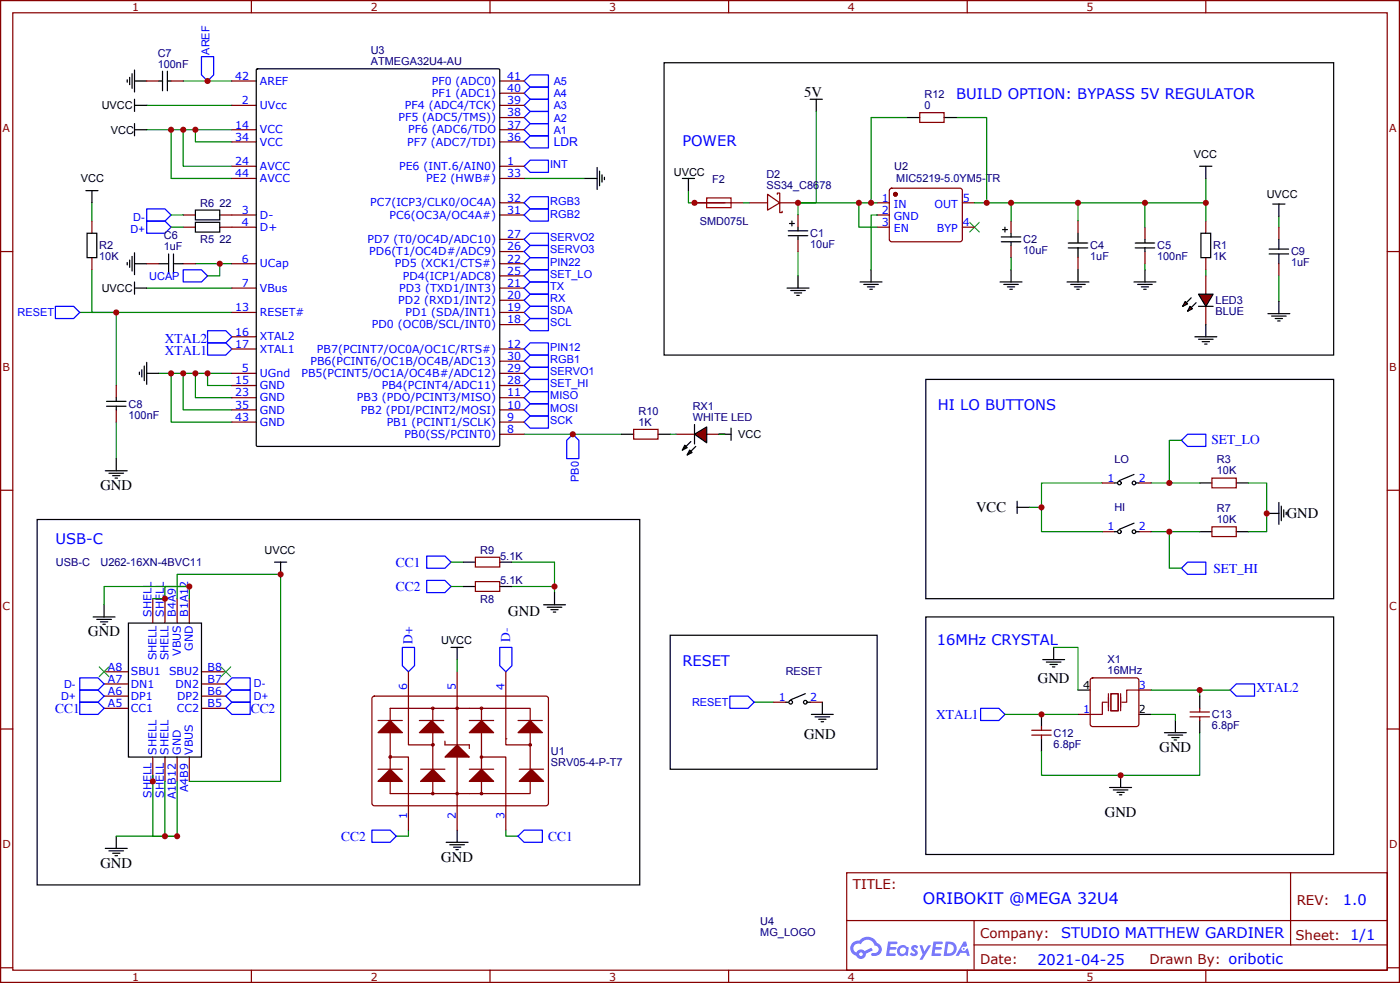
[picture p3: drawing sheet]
<svg xmlns="http://www.w3.org/2000/svg" width="406mm" height="285mm" viewBox="0 0 406 285" stroke-linecap="round" stroke-linejoin="round" font-family="sans-serif">
<!-- layer: Layer 1 -->
<g fill="none" stroke="#870000" stroke-width=".35">
<path d="M.2 .2h405.3v284.3h-405.3zM3.7 3.7h398.3v277.3h-398.3zM72.8 .2v3.5M142 .2v3.5M211.1 .2v3.5M280.3 .2v3.5M349.4 .2v3.5M.2 72.8h3.5M402 72.8h3.5M.2 142h3.5M402 142h3.5M.2 211.1h3.5"/>
<path d="M402 211.1h3.5M245.4 252.8h156.6v28.2h-156.6zM374 252.8v20.9M245.4 266.6h156.5M282.3 273.7h119.6M282.3 266.6v14.1M.2 280.3h3.5M72.8 281v3.5M142 281v3.5M211.1 281v3.5M280.3 281v3.5M349.4 281v3.5"/>
<path d="M402 280.3h3.5"/>
</g>
<g fill="#5487ff">
<path d="M264.3 273.9a1.22 1.22 0 0 1 1.8 .3l-.4 .6a.47 .47 0 0 0-.4-.4 .47 .47 0 0 0-.5 .2l.2 .2a1.14 1.14 0 0 1 .8 1.7 1.14 1.14 0 0 1-2 0l-.2-.2 .5-.5 .8 .4a.29 .29 0 0 0 .3-.2 .29 .29 0 0 0-.3-.4 1.04 1.04 0 0 1-.6-1.7z"/>
<path d="M257.4 272.7h2.3l.3 .2-.1 .5h-1.8l-.1 .9h1.5l.3 .4-.4 .3h-1.6l-.1 1.1 1.7 .1 .2 .3-.2 .3h-2.6z"/>
<path d="M270.5 272.7h2.3l.4 .2-.2 .5h-1.8l-.1 .9h1.5l.3 .4-.3 .3h-1.6l-.2 1.1 1.7 .1 .2 .3-.2 .3h-2.6z"/>
<path d="M279.3 272.7h.6l.4 1.2-.6 .4a.69 .69 0 0 0-1.1 .2 .69 .69 0 0 0 .5 1 .69 .69 0 0 0 .9-.6l.4-.3 .6 2.2h-.8l-.2-.8h-1.7l-.5 .8h-.9z"/>
<path d="M266.5 273.8h.7l.7 1.8 1.1-1.8h.8l-2.5 4.2h-.8l.9-1.6z"/>
<path d="M274 272.7l-.6 4.1h1.4a2.11 2.11 0 0 0 2.4-2.1 2.11 2.11 0 0 0-2.5-2zM274.7 273.4a1.39 1.39 0 0 1 1.7 1.4 1.39 1.39 0 0 1-1.8 1.3h-.2z"/>
<path d="M260.3 274.3a1.54 1.54 0 0 0 0 2.2 1.54 1.54 0 0 0 2.1 .1l.6 .2 .3-2.3-.1-.2h-.5a1.49 1.49 0 0 0-2.4 0zM260.6 275.3a.95 .95 0 0 1 1.9 0 .95 .95 0 0 1-1.9 0z"/>
<path d="M247.1 273.1a2.18 2.18 0 0 0 1 3.7 1.44 1.44 0 0 0 1.7 .9 1.44 1.44 0 0 0 1.1-1.5l2-1-.4-.7-1.9 1a1.47 1.47 0 0 0-2.5 .4 1.39 1.39 0 0 1-.6-2 1.39 1.39 0 0 1 2-.4 2.12 2.12 0 0 1 2.1-1.3 2.12 2.12 0 0 1 1.9 1.7 1.14 1.14 0 0 1 1.1 1.4 1.14 1.14 0 0 1-1.6 .7 .43 .43 0 0 0-.6 .4 .43 .43 0 0 0 .4 .5 1.98 1.98 0 0 0 2.6-1.3 1.98 1.98 0 0 0-1.3-2.5 3.1 3.1 0 0 0-5.2-.7l-.9 .1zM248.9 276.4a.55 .55 0 0 1 1.1 0 .55 .55 0 0 1-1.1 0z"/>
<circle cx="279.3" cy="274.8" r=".26"/>
</g>
<g fill="none" stroke="#008700" stroke-width=".35">
<path d="M42.5 37.6h14.1v3.5h10.6M42.5 30.5h24.7M49.6 37.6v14.1h17.6M53.1 37.6v10.6h14.1M53.1 23.5h14.1M56.6 37.6h10.6M26.6 58.7v5.3M151.9 51.7h17.6M26.6 78.1v12.4h40.6M56.6 76.4h10.6M23.1 90.5h10.6v21.2M42.5 83.4h24.7"/>
<path d="M46 108.1h21.2M49.6 108.1v14.1h17.6M53.1 108.1v10.6h14.1M56.6 108.1v7.1h10.6M60.1 108.1v3.6h7.1M33.7 122.2v10.6M151.9 125.8h28.2"/>
</g>
<g fill="none" stroke="#000" stroke-width=".35">
<path d="M36.9 23.1v.7M37.6 22.4v2.1M38.3 21.3v4.3M39 20.3v6.3M39 28.8v3.5M39 35.8v3.5M39 37.6h3.5M39 30.5h3.5M39 23.5h3.5M46 23.5h1.1M47.1 20.6v5.7M48.5 23.5h1.1"/>
<path d="M48.5 20.6v5.7M74.3 20.1l.3-.2h69.9l.3 .2v108.8l-.2 .3-70 .1-.3-.2zM169.5 51.7h3.5M173 48.5v6.4M173.7 49.6v4.2M174.4 50.6v2.1M175.2 51.3v.7M25.2 67.6h2.8v7h-2.8zM36.9 76v.7M37.6 75.3v2.1M38.3 74.3v4.2M39 73.2v6.4"/>
<path d="M39 76.4h3.5M46 76.4h2.9M48.9 73.6v5.6M50.3 76.4h2.8M50.3 73.6v5.6M39 83.4h3.5M39 81.7v3.5M30.9 116.2h5.6M30.9 117.7h5.6M33.7 115.2v1M33.7 117.7v1M40.4 107.8v.7"/>
<path d="M41.1 107.1v2.1M41.8 106v4.2M42.5 108.1h3.5M42.5 105v6.3M30.5 136.3h6.4M31.6 137.1h4.2M32.6 137.8h2.1M33.3 138.5h.7M33.7 132.8v3.5"/>
</g>
<g fill="none" stroke="#870000" stroke-width=".35">
<path d="M42.5 23.5h3.5M49.6 23.5h3.5M67.2 30.5h7.1M67.2 23.5h7.1M67.2 37.6h7.1M144.8 30.5h7.1M144.8 23.5h7.1M144.8 27h7.1M144.8 34h7.1M144.8 37.6h7.1M67.2 51.7h7.1M67.2 48.2h7.1"/>
<path d="M67.2 41.1h7.1M144.8 51.7h7.1M144.8 58.7h7.1M144.8 48.2h7.1M144.8 41.1h7.1M26.6 64v3.6M26.6 74.6v3.5M42.5 76.4h3.5M53.1 76.4h3.5M67.2 62.3h7.1M67.2 76.4h7.1M67.2 65.8h7.1"/>
<path d="M144.8 62.3h7.1M144.8 79.9h7.1M144.8 76.4h7.1M144.8 72.8h7.1M144.8 69.3h7.1M67.2 90.5h7.1M67.2 83.4h7.1M67.2 97.5h7.1M144.8 94h7.1M144.8 90.5h7.1M144.8 87h7.1M144.8 83.4h7.1"/>
<path d="M33.7 111.7v3.5M33.7 118.7v3.5M67.2 115.2h7.1M67.2 101.1h7.1M67.2 111.7h7.1M67.2 118.7h7.1M67.2 108.1h7.1M144.8 115.2h7.1M144.8 101.1h7.1M144.8 111.7h7.1M144.8 118.7h7.1M144.8 108.1h7.1"/>
<path d="M144.8 104.6h7.1M67.2 122.2h7.1M144.8 122.2h7.1M144.8 125.8h7.1"/>
</g>
<g fill="none" stroke="#00f" stroke-width=".35">
<path d="M151.9 37.6l1.7-1.8h5.3v3.5h-5.3zM151.9 34l1.7-1.7h5.3v3.5h-5.3zM151.9 30.5l1.7-1.7h5.3v3.5h-5.3zM151.9 27l1.7-1.8h5.3v3.6h-5.3zM151.9 23.5l1.7-1.8h5.3v3.5h-5.3zM151.9 48.2l1.7-1.8h5.3v3.5h-5.3zM42.5 64h5.3l1.8 1.8-1.8 1.8h-5.3zM42.5 60.5h5.3l1.8 1.8-1.8 1.7h-5.3zM16.1 88.7h5.2l1.8 1.8-1.8 1.8h-5.2zM60.1 99.3h5.3l1.8 1.8-1.8 1.7h-5.3zM60.1 95.8h5.3l1.8 1.7-1.8 1.8h-5.3zM151.9 94l1.7-1.7h5.3v3.5h-5.3z"/>
<path d="M151.9 90.5l1.7-1.8h5.3v3.6h-5.3zM151.9 115.2l1.7-1.8h5.3v3.5h-5.3zM151.9 118.7l1.7-1.8h5.3v3.6h-5.3zM151.9 122.2l1.7-1.7h5.3v3.5h-5.3zM166 125.8l1.7 1.7v5.3h-3.5v-5.3z"/>
</g>
<path d="M198.4 128.9l.7 .7-1.4 .8z" fill="#870000"/>
<path d="M198.4 128.9l.7 .7-1.4 .8z" fill="none" stroke="#000" stroke-width=".35"/>
<path d="M199.8 130.4l.8 .7-1.5 .7z" fill="#870000"/>
<path d="M199.8 130.4l.8 .7-1.5 .7zM200.2 127.9l-2.5 2.5M201.3 122.9v5.7M201.6 129.3l-2.5 2.5" fill="none" stroke="#000" stroke-width=".35"/>
<path d="M196 125.8h5.3M204.8 125.8h5.3" fill="none" stroke="#870000" stroke-width=".35"/>
<path d="M201.3 125.8l3.5-2.2v4.6z" fill="#870000"/>
<path d="M192.4 18.2h194.1v84.6h-194.1zM24.9 55.2h3.5M26.6 55.2v3.5M201.3 125.8l3.5-2.2v4.6zM208.3 125.8h3.5M211.8 124v3.5M268.3 178.7h118.2v68.8h-118.2z" fill="none" stroke="#000" stroke-width=".35"/>
<path d="M349.4 78.1v1.8" fill="none" stroke="#008700" stroke-width=".35"/>
<path d="M349.4 79.9v5.3M349.4 88.7v5.3" fill="none" stroke="#870000" stroke-width=".35"/>
<path d="M347.3 85.2h4.2l-2.1 3.5z" fill="#870000"/>
<path d="M345.2 86.3l-2.5 2.4M346.6 87.7l-2.5 2.4M347.3 85.2h4.2l-2.1 3.5z" fill="none" stroke="#000" stroke-width=".35"/>
<path d="M344.8 88.7l.7 .7-1.4 .7z" fill="#870000"/>
<path d="M344.8 88.7l.7 .7-1.4 .7z" fill="none" stroke="#000" stroke-width=".35"/>
<path d="M343.4 87.3l.7 .7-1.4 .7z" fill="#870000"/>
<g fill="none" stroke="#000" stroke-width=".35">
<path d="M234.8 28.8h3.5M236.5 28.8v3.5M197.7 51.7h3.6M199.5 51.7v3.5M347.7 48.2h3.5M349.4 48.2v3.5M368.8 59.1h3.6M370.6 59.1v3.5M228.4 66.9h5.7M228.4 68.3h5.7M228.8 64.7h1.4M229.5 64v1.4"/>
<path d="M231.2 65.8v1.1M231.2 68.3v1M231.2 79.9v3.5M252.4 78.1v3.6M290.2 68.6h5.6M290.2 70h5.6M290.5 66.5h1.4M291.2 65.8v1.4M293 67.6v1M293 70v1.1M293 78.1v3.6M309.6 71.8h5.6"/>
<path d="M309.6 70.4h5.6M312.4 67.6v2.8M312.4 71.8v2.8M312.4 78.1v3.6M329 70.4h5.6M329 71.8h5.6M331.8 69.3v1.1M331.8 71.8v1M331.8 78.1v3.6M348 67.6h2.8v7h-2.8zM367.8 72.1h5.6M367.8 73.6h5.6"/>
<path d="M370.6 69.3v2.8M370.6 73.6v2.8M228.1 83.4h6.3M229.1 84.1h4.3M230.2 84.8h2.1M230.9 85.5h.7M249.2 81.7h6.4M250.3 82.4h4.2M251.4 83.1h2.1M252.1 83.8h.7M289.8 81.7h6.4M290.9 82.4h4.2"/>
<path d="M291.9 83.1h2.1M292.6 83.8h.7M309.2 81.7h6.4M310.3 82.4h4.2M311.3 83.1h2.1M312 83.8h.7M328.6 81.7h6.4M329.7 82.4h4.2M330.7 83.1h2.1M331.4 83.8h.7M343.4 87.3l.7 .7-1.4 .7zM346.3 97.5h6.3"/>
<path d="M347.3 88.7h4.2M347.3 98.2h4.2M348.4 99h2.1M349.1 99.7h.7M349.4 94v3.5M367.4 90.8h6.4M368.5 91.5h4.2M369.5 92.3h2.2M370.2 93h.7M370.6 87.3v3.5M268.3 109.9h118.2v63.5h-118.2zM180.1 125.8h3.5"/>
<path d="M190.7 125.8h3.5M323 139.9h.7M328.6 137.4l-4.2 1.8M329.3 139.9h.7M347.7 139.9h3.5M358.2 139.9h3.6M10.8 150.5h174.6v105.8h-174.6zM294.7 146.9h3.6M294.7 145.2v3.5M323 154h.7M328.6 151.5l-4.2 1.8M329.3 154h.7"/>
<path d="M347.7 154h3.5M358.2 154h3.6M367.1 148.7h3.5M370.6 145.5v6.4M371.3 146.6v4.2M372 147.6v2.2M372.7 148.3v.7M134.2 169.9h3.6M134.2 162.8h3.6M144.8 169.9h3.5M144.8 162.8h3.5M157.5 175.2h6.4"/>
<path d="M158.6 175.9h4.2M159.6 176.6h2.1M160.3 177.3h.7M160.7 171.6v3.6M194.2 184h60v38.8h-60zM227.7 203.4h.7M233.4 200.9l-4.3 1.8M234.1 203.4h.7M235.1 206.9h6.4M236.2 207.6h4.2M237.2 208.3h2.2M237.9 209h.8"/>
<path d="M238.3 203.4v3.5M129.3 243.9h6.3M130.4 244.7h4.2M131.4 245.4h2.1M132.1 246.1h.7M132.5 240.4v3.5"/>
<circle cx="324.4" cy="139.9" r=".53"/>
<circle cx="328.6" cy="139.9" r=".53"/>
<circle cx="324.4" cy="154" r=".53"/>
<circle cx="328.6" cy="154" r=".53"/>
<circle cx="229.1" cy="203.4" r=".53"/>
<circle cx="233.4" cy="203.4" r=".53"/>
</g>
<g fill="none" stroke="#008700" stroke-width=".35">
<path d="M236.5 32.3v26.4h-5.3M199.5 55.2v3.5h10.6M248.9 58.7v7.1h5.3M254.2 58.7h-23v3.6M282.4 58.7h10.6v5.3M293 58.7h19.4v5.3M312.4 58.7h19.4v7.1M349.4 51.7v7h-17.6M349.4 58.7v5.3M231.2 72.8v7.1M254.2 62.3h-1.8v15.8M293 74.6v3.5"/>
<path d="M331.8 76.4v1.7M370.6 62.6v3.2M370.6 79.9v7.4M194.2 125.8h1.8M208.3 125.8h1.8M319.4 139.9h-17.6v7h-3.5M333.6 139.9h14.1M342.4 127.5h-3.6v12.4M361.8 139.9h5.3v14.1h-5.3M301.8 146.9v7.1h17.6M333.6 154h14.1M338.8 154v10.6h3.6"/>
<path d="M130.7 169.9h3.5M130.7 162.8h3.5M148.3 162.8h12.4v7.1h-12.4M160.7 169.9v1.7M218.5 203.4h5.7M118.4 240.4v1.8h-3.6M146.6 240.4v1.8h3.5"/>
</g>
<g fill="none" stroke="#870000" stroke-width=".35">
<path d="M201.3 58.7h14.1M254.2 58.7h3.5M257.9 54.7l.5-.2h19.8l.5 .2 .2 .5-.1 14.4-.6 .4h-20.1l-.4-.7v-14.1zM278.9 58.7h3.5M231.2 62.3v3.5M231.2 69.3v3.5M254.2 62.3h3.5M254.2 65.8h3.5M278.9 65.8h3.5M293 64v3.6M293 71.1v3.5M312.4 64v3.6"/>
<path d="M312.4 74.6v3.5M331.8 65.8v3.5M331.8 72.8v3.6M349.4 64v3.6M349.4 74.6v3.5M370.6 65.8v3.5M370.6 76.4v3.5M183.6 124.4h7.1v2.8h-7.1zM319.4 139.9h3.6M330 139.9h3.6M351.2 138.5h7v2.8h-7zM319.4 154h3.6"/>
<path d="M330 154h3.6M351.2 152.6h7v2.8h-7zM137.8 168.5h7v2.8h-7zM137.8 161.4h7v2.8h-7zM224.2 203.4h3.5M234.8 203.4h3.5"/>
</g>
<path d="M281 64.4l2.8 2.8M283.8 64.4l-2.8 2.8" fill="none" stroke="#3c3" stroke-width=".35"/>
<circle cx="259.5" cy="56.3" r=".53" fill="#870000" stroke="#870000" stroke-width=".35"/>
<g fill="none" stroke="#00f" stroke-width=".35">
<path d="M151.9 41.1l1.7-1.8h5.3v3.6h-5.3zM151.9 58.7l1.7-1.7h5.3v3.5h-5.3zM151.9 62.3l1.7-1.8h5.3v3.5h-5.3zM151.9 72.8l1.7-1.7h5.3v3.5h-5.3zM151.9 69.3l1.7-1.7h5.3v3.5h-5.3zM151.9 79.9l1.7-1.8h5.3v3.6h-5.3zM151.9 87l1.7-1.8h5.3v3.5h-5.3zM151.9 83.4l1.7-1.7h5.3v3.5h-5.3zM151.9 104.6l1.7-1.8h5.3v3.6h-5.3zM151.9 108.1l1.7-1.7h5.3v3.5h-5.3zM151.9 111.7l1.7-1.8h5.3v3.5h-5.3zM342.4 127.5l1.7-1.7h5.3v3.5h-5.3z"/>
<path d="M123.6 161h5.3l1.8 1.8-1.8 1.8h-5.3zM123.6 168.1h5.3l1.8 1.8-1.8 1.7h-5.3zM342.4 164.6l1.7-1.8h5.3v3.5h-5.3zM116.6 187.5h3.5v5.3l-1.7 1.8-1.8-1.8zM144.8 187.5h3.5v5.3l-1.7 1.8-1.8-1.8zM211.5 201.6h5.3l1.7 1.8-1.7 1.7h-5.3zM107.8 240.4h5.3l1.7 1.8-1.7 1.7h-5.3zM150.1 242.2l1.8-1.8h5.3v3.5h-5.3z"/>
</g>
<path d="M204.8 57.3h7v2.8h-7z" fill="none" stroke="#a10000" stroke-width=".35"/>
<path d="M108 201.8l.5-.2 50 .1 .4 .6v30.6l-.7 .5-50-.1-.4-.6v-30.4z" fill="#fff" stroke="#870000" stroke-width=".35"/>
<path d="M132.5 194.6v7M146.6 194.6v7M113.1 205.1v24.7M125.4 215.7v14.1M118.4 233.4v7M132.5 233.4v7M146.6 233.4v7" fill="none" stroke="#870000" stroke-width=".35"/>
<path d="M109.5 226.3l3.6-3.5 3.5 3.5z" fill="#870000"/>
<path d="M109.5 226.3l3.6-3.5 3.5 3.5zM109.5 222.8h7.1" fill="none" stroke="#870000" stroke-width=".35"/>
<path d="M109.5 212.2l3.6-3.5 3.5 3.5z" fill="#870000"/>
<path d="M109.5 212.2l3.6-3.5 3.5 3.5zM109.5 208.7h7.1" fill="none" stroke="#870000" stroke-width=".35"/>
<path d="M128.9 219.3l3.6-3.6 3.5 3.6z" fill="#870000"/>
<path d="M118.4 194.6v7M125.4 205.1v10.6M128.9 219.3l3.6-3.6 3.5 3.6zM128.9 215.7h7.1v1.1" fill="none" stroke="#870000" stroke-width=".35"/>
<path d="M121.5 212.2l3.6-3.5 3.5 3.5z" fill="#870000"/>
<path d="M121.5 212.2l3.6-3.5 3.5 3.5zM121.5 208.7h7.1" fill="none" stroke="#870000" stroke-width=".35"/>
<path d="M121.9 226.3l3.5-3.5 3.5 3.5z" fill="#870000"/>
<path d="M113.1 219.3h5.3v14.1M113.1 205.1h22.9M118.4 201.6v14.1h7M128.9 214.7v1M113.1 229.8h22.9M121.9 226.3l3.5-3.5 3.5 3.5zM121.9 222.8h7" fill="none" stroke="#870000" stroke-width=".35"/>
<circle cx="146.6" cy="214" r=".18" fill="#870000"/>
<path d="M132.5 205.1v10.6M132.5 219.3v14.1" fill="none" stroke="#870000" stroke-width=".35"/>
<g fill="#870000">
<path d="M136 226.3l3.5-3.5 3.6 3.5z"/>
<circle cx="113.1" cy="218.9" r=".18"/>
<circle cx="125.4" cy="215.4" r=".18"/>
</g>
<path d="M136 222.8h7.1M136 226.3l3.5-3.5 3.6 3.5z" fill="none" stroke="#870000" stroke-width=".35"/>
<path d="M136 212.2l3.5-3.5 3.6 3.5z" fill="#870000"/>
<path d="M136 208.7h7.1M136 212.2l3.5-3.5 3.6 3.5z" fill="none" stroke="#870000" stroke-width=".35"/>
<path d="M150.1 212.2l3.5-3.5 3.6 3.5z" fill="#870000"/>
<path d="M150.1 208.7h7.1M150.1 212.2l3.5-3.5 3.6 3.5z" fill="none" stroke="#870000" stroke-width=".35"/>
<path d="M150.5 226.3l3.5-3.5 3.5 3.5z" fill="#870000"/>
<g fill="none" stroke="#870000" stroke-width=".35">
<path d="M266.5 32.6h7.1v2.9h-7.1zM217.1 58.7h5.3M222.4 56.3l3.6 2.4-3.6 2.2zM225.2 56.3v-.4h.8v2.8M226 58.7v2.9h.7v-.4M226 58.7h5.2M53.1 62.3h3.5M53.1 65.8h3.5M63.7 62.3h3.5M63.7 65.8h3.5M44.3 173.4v7M47.8 173.4v7"/>
<path d="M51.3 173.4v7M54.9 173.4v7M30.2 198.1h7M30.2 194.6h7M58.4 198.1h7M58.4 194.6h7M316.1 196.5l.5-.2h12.7l.5 .2 .2 .5v12.7l-.2 .5-.5 .2h-12.7l-.5-.2-.2-.5v-12.7zM330 199.8h3.6M30.2 205.1h7M30.2 201.6h7M44.3 219.3v7M47.8 219.3v7"/>
<path d="M51.3 219.3v7M54.9 219.3v7M58.4 205.1h7M58.4 201.6h7M132.5 201.6v3.5M136 205.1h3.5v3.6M139.5 205.1h14.1v3.6M139.5 219.3h7.1v14.1M139.5 212.2v10.6M146.6 201.6v14.1h7M153.6 212.2v10.6M299 212.9h5.6"/>
<path d="M299 211.5h5.6M301.8 210.4v1.1M301.8 212.9v1.1M312.4 206.9h3.5M344.8 207.6h5.7M344.8 206.2h5.7M347.7 205.1v1.1M347.7 207.6v1.1M139.5 226.3v3.5h-3.5M150.5 226.3l3.5-3.5 3.5 3.5zM150.5 222.8h7M153.6 226.3v3.5h-14.1"/>
<circle cx="113.1" cy="219.3" r=".35"/>
<circle cx="125.4" cy="205.1" r=".35"/>
<circle cx="125.4" cy="215.7" r=".35"/>
<circle cx="132.5" cy="205.1" r=".35"/>
<circle cx="139.5" cy="205.1" r=".35"/>
<circle cx="139.5" cy="219.3" r=".35"/>
<circle cx="153.6" cy="215.7" r=".35"/>
<circle cx="125.4" cy="229.8" r=".35"/>
<circle cx="132.5" cy="229.8" r=".35"/>
<circle cx="139.5" cy="229.8" r=".35"/>
</g>
<g fill="none" stroke="#000" stroke-width=".35">
<path d="M263 34h3.5M273.6 34h3.5M56.6 60.9h7.1v2.8h-7.1zM56.6 64.4h7.1v2.8h-7.1zM27 178.7h6.3M28 179.4h4.3M30.2 175.2v3.5M79.6 162.8h3.5M81.3 162.8v3.5M29.1 180.1h2.1M29.8 180.8h.7M37.2 180.4h21.2v38.9h-21.2z"/>
<path d="M130.7 187.5h3.5M132.5 187.5v3.5M302.2 191h6.3M303.2 191.7h4.2M304.3 192.4h2.1M305 193.1h.7M305.3 187.5v3.5M312.4 199.8h3.5M301.8 206.9v3.5M301.8 214v3.5M330 206.9h3.6M337.4 212.2h6.4"/>
<path d="M338.5 212.9h4.2M339.5 213.6h2.2M340.3 214.3h.7M340.6 208.7v3.5M347.7 201.6v3.5M347.7 208.7v3.5M321.6 228.1h6.3M322.6 228.8h4.2M323.7 229.5h2.1M324.4 230.2h.7M324.7 224.5v3.6M30.5 245.7h6.4"/>
<path d="M31.6 246.4h4.2M32.6 247.1h2.1M33.3 247.8h.7M33.7 242.2v3.5"/>
</g>
<g fill="none" stroke="#008700" stroke-width=".35">
<path d="M263 34h-10.6v24.7M277.1 34h8.8v24.7M215.4 58.7h1.7M49.6 62.3h3.5M49.6 65.8h3.5M63.7 76.4v3.5h-3.6M51.3 173.4v-7.1h30v60h-26.4M54.9 173.4v-3.5h-24.7v5.3M54.9 169.9h-7.1v3.5h-3.5M132.5 191v3.6M305.3 187.5h7.1v12.3M333.6 199.8h22.9"/>
<path d="M347.7 199.8v1.8M291.2 206.9h21.2M333.6 206.9h7v1.8M347.7 212.2v12.3h-45.9v-7M44.3 224.5v17.7h7M47.8 226.3v15.9M51.3 226.3v15.9h-17.6"/>
</g>
<path d="M58.4 16.4h3.5v5.3l-1.8 1.8-1.7-1.8zM53.1 78.1h5.3l1.7 1.8-1.7 1.8h-5.3zM151.9 76.4l1.7-1.8h5.3v3.5h-5.3zM151.9 101.1l1.7-1.8h5.3v3.5h-5.3zM23.1 196.3h5.3l1.8 1.8-1.8 1.7h-5.3zM23.1 199.8h5.3l1.8 1.8-1.8 1.8h-5.3zM65.4 198.1l1.8-1.8h5.3v3.5h-5.3zM356.5 199.8l1.7-1.7h5.3v3.5h-5.3zM23.1 203.4h5.3l1.8 1.7-1.8 1.8h-5.3zM65.4 201.6l1.8-1.8h5.3v3.6h-5.3zM65.4 205.1l1.8-1.7h5.3v3.5h-5.3zM284.2 205.1h5.3l1.7 1.8-1.7 1.8h-5.3z" fill="none" stroke="#00f" stroke-width=".35"/>
<path d="M330 199.8h-3.5v3.6h-1.4M320.9 203.4h-1.5v3.5h-3.5M321.2 200.9v4.9M321.9 200.9h2.1v4.9h-2.1zM324.7 200.9v4.9" fill="none" stroke="#870012" stroke-width=".35"/>
<path d="M28.8 193.1l2.8 2.9M31.6 193.1l-2.8 2.9M64 193.1l2.9 2.9M66.9 193.1l-2.9 2.9" fill="none" stroke="#3c3" stroke-width=".35"/>
<g fill="#c00">
<circle cx="33.7" cy="90.5" r=".88"/>
<circle cx="166" cy="125.8" r=".88"/>
<circle cx="49.6" cy="108.1" r=".88"/>
<circle cx="53.1" cy="108.1" r=".88"/>
<circle cx="56.6" cy="108.1" r=".88"/>
<circle cx="60.1" cy="108.1" r=".88"/>
<circle cx="56.6" cy="37.6" r=".88"/>
<circle cx="49.6" cy="37.6" r=".88"/>
<circle cx="53.1" cy="37.6" r=".88"/>
<circle cx="293" cy="58.7" r=".88"/>
<circle cx="312.4" cy="58.7" r=".88"/>
<circle cx="248.9" cy="58.7" r=".88"/>
<circle cx="331.8" cy="58.7" r=".88"/>
<circle cx="349.4" cy="58.7" r=".88"/>
<circle cx="160.7" cy="169.9" r=".88"/>
<circle cx="338.8" cy="139.9" r=".88"/>
<circle cx="338.8" cy="154" r=".88"/>
<circle cx="301.8" cy="146.9" r=".88"/>
<circle cx="367.1" cy="148.7" r=".88"/>
<circle cx="60.1" cy="23.5" r=".88"/>
<circle cx="63.7" cy="76.4" r=".88"/>
<circle cx="201.3" cy="58.7" r=".88"/>
<circle cx="231.2" cy="58.7" r=".88"/>
<circle cx="347.7" cy="199.8" r=".88"/>
<circle cx="324.7" cy="224.5" r=".88"/>
<circle cx="301.8" cy="206.9" r=".88"/>
<circle cx="252.4" cy="58.7" r=".88"/>
<circle cx="285.9" cy="58.7" r=".88"/>
<circle cx="51.3" cy="242.2" r=".88"/>
<circle cx="44.3" cy="226.3" r=".88"/>
<circle cx="47.8" cy="242.2" r=".88"/>
<circle cx="81.3" cy="166.3" r=".88"/>
<circle cx="54.9" cy="169.9" r=".88"/>
<circle cx="47.8" cy="173.4" r=".88"/>
</g>
<text font-size="4.6" fill="#00f" x="267.4" y="261.8">ORIBOKIT @MEGA 32U4</text>
<g font-size="4.2">
<text x="233" y="28">5V</text>
<text x="29.1" y="142">GND</text>
<text x="282.9" y="148.4">VCC</text>
<text x="372.9" y="150.1">GND</text>
<text x="147.3" y="178.3">GND</text>
<text x="25.6" y="184.3">GND</text>
<text x="300.7" y="197.7">GND</text>
<text x="233" y="214">GND</text>
<text x="336" y="217.8">GND</text>
<text x="320.1" y="236.6">GND</text>
<text x="29.1" y="251.4">GND</text>
<text x="127.9" y="249.6">GND</text>
</g>
<g font-size="4.2" fill="#00f">
<text x="277.1" y="28.8">BUILD OPTION: BYPASS 5V REGULATOR</text>
<text x="197.7" y="42.2">POWER</text>
<text x="271.8" y="118.7">HI LO BUTTONS</text>
<text x="16.1" y="157.5">USB-C</text>
<text x="271.5" y="186.8">16MHz CRYSTAL</text>
<text x="197.7" y="192.8">RESET</text>
<text x="389.2" y="262">1.0</text>
<text x="307.5" y="271.6">STUDIO MATTHEW GARDINER</text>
<text x="300.6" y="279.4">2021-04-25</text>
</g>
<g font-size="3.9" fill="#00f">
<text x="47.7" y="99.3">XTAL2</text>
<text x="47.7" y="102.8">XTAL1</text>
<text x="351.1" y="128.7">SET_LO</text>
<text x="114.7" y="164.1">CC1</text>
<text x="351.6" y="165.8">SET_HI</text>
<text x="114.7" y="171.2">CC2</text>
<text x="147.9" y="186" transform="rotate(-90 147.9 186)">D-</text>
<text x="119.5" y="186.4" transform="rotate(-90 119.5 186.4)">D+</text>
<text x="364.1" y="200.5">XTAL2</text>
<text x="16" y="206.4">CC1</text>
<text x="72.7" y="206.4">CC2</text>
<text x="271.3" y="208.1">XTAL1</text>
<text x="98.9" y="243.5">CC2</text>
<text x="158.8" y="243.5">CC1</text>
</g>
<g font-size="3.9" fill="#800">
<text x="247.1" y="257.4">TITLE:</text>
<text x="375.8" y="262">REV:</text>
<text x="284" y="271.6">Company:</text>
<text x="375.4" y="272.2">Sheet: 1/1</text>
<text x="284" y="279.2">Date:</text>
<text x="333.1" y="279.3">Drawn By: oribotic</text>
</g>
<text font-size="3.5" fill="#00f" x="160.4" y="42.4">LDR</text>
<g font-size="3.2" fill="#800">
<text x="38.3" y="3.2">1</text>
<text x="107.4" y="3.2">2</text>
<text x="176.6" y="3.2">3</text>
<text x="245.7" y="3.2">4</text>
<text x="314.9" y="3.2">5</text>
<text x=".7" y="38.3">A</text>
<text x="402.5" y="38.3">A</text>
<text x=".7" y="107.4">B</text>
<text x="402.5" y="107.4">B</text>
<text x=".7" y="176.6">C</text>
<text x="402.5" y="176.6">C</text>
<text x=".7" y="245.7">D</text>
<text x="402.5" y="245.7">D</text>
<text x="38.3" y="284">1</text>
<text x="107.4" y="284">2</text>
<text x="176.6" y="284">3</text>
<text x="245.7" y="284">4</text>
<text x="314.9" y="284">5</text>
</g>
<g font-size="3.2" fill="#000080">
<text x="45.7" y="16.4">C7</text>
<text x="107.4" y="15.5">U3</text>
<text x="45.7" y="19.6">100nF</text>
<text x="107.4" y="18.7">ATMEGA32U4-AU</text>
<text x="267.9" y="28.4">R12</text>
<text x="267.9" y="31.6">0</text>
<text x="206.4" y="53.1">F2</text>
<text x="222.1" y="51.7">D2</text>
<text x="259.1" y="49.3">U2</text>
<text x="259.7" y="52.8">MIC5219-5.0YM5-TR</text>
<text x="58" y="59.9">R6</text>
<text x="63.6" y="59.9">22</text>
<text x="222.1" y="54.9">SS34_C8678</text>
<text x="202.8" y="65.2">SMD075L</text>
<text x="47.5" y="69.3">C6</text>
<text x="58" y="70.4">R5</text>
<text x="63.6" y="70.4">22</text>
<text x="234.8" y="71.9">10uF</text>
<text x="234.8" y="68.7">C1</text>
<text x="296.5" y="70.5">C2</text>
<text x="28.8" y="75.4">10K</text>
<text x="28.8" y="72.2">R2</text>
<text x="47.5" y="72.5">1uF</text>
<text x="296.5" y="73.7">10uF</text>
<text x="315.9" y="75.4">1uF</text>
<text x="315.9" y="72.2">C4</text>
<text x="335.3" y="75.4">100nF</text>
<text x="335.3" y="72.2">C5</text>
<text x="351.5" y="75.4">1K</text>
<text x="351.5" y="72.2">R1</text>
<text x="374.1" y="77.1">1uF</text>
<text x="374.1" y="74">C9</text>
<text x="352.3" y="88.1">LED3</text>
<text x="352.2" y="91.3">BLUE</text>
<text x="37.2" y="118.1">C8</text>
<text x="200.7" y="118.7">RX1</text>
<text x="37.2" y="121.3">100nF</text>
<text x="185" y="123.3">1K</text>
<text x="185" y="120.1">R10</text>
<text x="200.7" y="121.9">WHITE LED</text>
<text x="322.9" y="134">LO</text>
<text x="352.6" y="137.4">10K</text>
<text x="352.6" y="134.1">R3</text>
<text x="322.9" y="148.1">HI</text>
<text x="352.6" y="148.2">R7</text>
<text x="352.6" y="151.5">10K</text>
<text x="139.2" y="160.4">R9</text>
<text x="16.2" y="163.9">USB-C</text>
<text x="29.1" y="163.9">U262-16XN-4BVC11</text>
<text x="145" y="162.2">5.1K</text>
<text x="145" y="169.2">5.1K</text>
<text x="139.2" y="174.5">R8</text>
<text x="227.7" y="195.5">RESET</text>
<text x="321" y="195.2">16MHz</text>
<text x="321" y="192.1">X1</text>
<text x="351.2" y="208.1">C13</text>
<text x="305.3" y="213.3">C12</text>
<text x="351.2" y="211.2">6.8pF</text>
<text x="159.6" y="221.8">SRV05-4-P-T7</text>
<text x="159.6" y="218.7">U1</text>
<text x="305.3" y="216.5">6.8pF</text>
<text x="220.3" y="268">U4</text>
<text x="220.3" y="271.1">MG_LOGO</text>
</g>
<g font-size="3.2" fill="#00f">
<text x="60.7" y="15.9" transform="rotate(-90 60.7 15.9)">AREF</text>
<text x="68.1" y="23.1">42</text>
<text x="146.9" y="23.1">41</text>
<text x="75.3" y="24.5">AREF</text>
<text x="125.2" y="24.5">PF0 (ADC0)</text>
<text x="125.2" y="28">PF1 (ADC1)</text>
<text x="146.9" y="26.6">40</text>
<text x="160.4" y="28.1">A4</text>
<text x="160.4" y="24.6">A5</text>
<text x="70.1" y="30.2">2</text>
<text x="75.3" y="31.6">UVcc</text>
<text x="115.5" y="35.1">PF5 (ADC5/TMS))</text>
<text x="117.4" y="31.6">PF4 (ADC4/TCK)</text>
<text x="146.9" y="30.2">39</text>
<text x="146.9" y="33.7">38</text>
<text x="160.4" y="35.2">A2</text>
<text x="160.4" y="31.6">A3</text>
<text x="68.1" y="37.2">14</text>
<text x="68.1" y="40.7">34</text>
<text x="75.3" y="38.6">VCC</text>
<text x="118.3" y="38.6">PF6 (ADC6/TDO</text>
<text x="146.9" y="37.2">37</text>
<text x="146.9" y="40.7">36</text>
<text x="160.4" y="38.7">A1</text>
<text x="68.1" y="47.8">24</text>
<text x="75.3" y="42.2">VCC</text>
<text x="118" y="42.2">PF7 (ADC7/TDI)</text>
<text x="146.9" y="47.8">1</text>
<text x="68.1" y="51.3">44</text>
<text x="75.3" y="49.2">AVCC</text>
<text x="75.3" y="52.7">AVCC</text>
<text x="115.7" y="49.2">PE6 (INT.6/AIN0)</text>
<text x="123.5" y="52.7">PE2 (HWB#)</text>
<text x="146.9" y="51.3">33</text>
<text x="159.5" y="48.7">INT</text>
<text x="107.3" y="59.8">PC7(ICP3/CLK0/OC4A)</text>
<text x="146.9" y="58.4">32</text>
<text x="159.5" y="59.5">RGB3</text>
<text x="255.5" y="58.4">1</text>
<text x="279" y="58.4">5</text>
<text x="38.6" y="64">D-</text>
<text x="70.1" y="61.9">3</text>
<text x="70.1" y="65.4">4</text>
<text x="75.3" y="63.3">D-</text>
<text x="112.9" y="63.3">PC6(OC3A/OC4A#)</text>
<text x="146.9" y="61.9">31</text>
<text x="159.5" y="63">RGB2</text>
<text x="255.5" y="61.9">2</text>
<text x="255.5" y="65.4">3</text>
<text x="259" y="60.1">IN</text>
<text x="259" y="63.7">GND</text>
<text x="270.8" y="60.1">OUT</text>
<text x="279" y="65.4">4</text>
<text x="37.8" y="67.6">D+</text>
<text x="75.3" y="66.9">D+</text>
<text x="106.5" y="70.4">PD7 (T0/OC4D/ADC10)</text>
<text x="146.9" y="69">27</text>
<text x="159.5" y="69.9">SERVO2</text>
<text x="259" y="67.2">EN</text>
<text x="271.5" y="67.2">BYP</text>
<text x="70.1" y="76">6</text>
<text x="75.3" y="77.4">UCap</text>
<text x="107" y="73.9">PD6(T1/OC4D#/ADC9)</text>
<text x="114.4" y="77.4">PD5 (XCK1/CTS#)</text>
<text x="146.9" y="72.5">26</text>
<text x="146.9" y="76">22</text>
<text x="159.5" y="73.4">SERVO3</text>
<text x="159.5" y="76.9">PIN22</text>
<text x="43.2" y="81">UCAP</text>
<text x="70.1" y="83.1">7</text>
<text x="116.7" y="81">PD4(ICP1/ADC8)</text>
<text x="146.9" y="79.6">25</text>
<text x="146.9" y="83.1">21</text>
<text x="159.5" y="80.4">SET_LO</text>
<text x="159.5" y="83.9">TX</text>
<text x="75.3" y="84.5">VBus</text>
<text x="115.4" y="88">PD2 (RXD1/INT2)</text>
<text x="115.7" y="84.5">PD3 (TXD1/INT3)</text>
<text x="146.9" y="86.6">20</text>
<text x="159.5" y="87.4">RX</text>
<text x="5.1" y="91.5">RESET</text>
<text x="68.1" y="90.1">13</text>
<text x="75.3" y="91.5">RESET#</text>
<text x="107.8" y="95.1">PD0 (OC0B/SCL/INT0)</text>
<text x="117.5" y="91.5">PD1 (SDA/INT1)</text>
<text x="146.9" y="90.1">19</text>
<text x="146.9" y="93.7">18</text>
<text x="159.5" y="91">SDA</text>
<text x="159.5" y="94.5">SCL</text>
<text x="68.1" y="100.7">17</text>
<text x="68.1" y="97.2">16</text>
<text x="75.3" y="98.6">XTAL2</text>
<text x="146.9" y="100.7">12</text>
<text x="159.5" y="101.6">PIN12</text>
<text x="70.1" y="107.8">5</text>
<text x="75.3" y="102.1">XTAL1</text>
<text x="90" y="105.7">PB6(PCINT6/OC1B/OC4B/ADC13)</text>
<text x="91.9" y="102.1">PB7(PCINT7/OC0A/OC1C/RTS#)</text>
<text x="146.9" y="104.2">30</text>
<text x="146.9" y="107.8">29</text>
<text x="159.5" y="105.1">RGB1</text>
<text x="68.1" y="111.3">15</text>
<text x="75.3" y="112.7">GND</text>
<text x="75.3" y="109.2">UGnd</text>
<text x="87.4" y="109.2">PB5(PCINT5/OC1A/OC4B#/ADC12)</text>
<text x="110.7" y="112.7">PB4(PCINT4/ADC11)</text>
<text x="146.9" y="111.3">28</text>
<text x="159.5" y="108.7">SERVO1</text>
<text x="159.5" y="112.2">SET_HI</text>
<text x="68.1" y="114.8">23</text>
<text x="68.1" y="118.4">35</text>
<text x="75.3" y="116.2">GND</text>
<text x="75.3" y="119.8">GND</text>
<text x="103.4" y="116.2">PB3 (PDO/PCINT3/MISO)</text>
<text x="104.6" y="119.8">PB2 (PDI/PCINT2/MOSI)</text>
<text x="146.9" y="118.4">10</text>
<text x="146.9" y="114.8">11</text>
<text x="159.5" y="115.6">MISO</text>
<text x="159.5" y="119.2">MOSI</text>
<text x="68.1" y="121.9">43</text>
<text x="75.3" y="123.3">GND</text>
<text x="112.1" y="123.3">PB1 (PCINT1/SCLK)</text>
<text x="146.9" y="125.4">8</text>
<text x="146.9" y="121.9">9</text>
<text x="159.5" y="122.8">SCK</text>
<text x="117.2" y="126.8">PB0(SS/PCINT0)</text>
<text x="167.7" y="139.6" transform="rotate(-90 167.7 139.6)">PB0</text>
<text x="321" y="139.5">1</text>
<text x="330" y="139.5">2</text>
<text x="321" y="153.6">1</text>
<text x="330" y="153.6">2</text>
<text x="43.9" y="178.7" transform="rotate(-90 43.9 178.7)">SHELL</text>
<text x="47.5" y="178.7" transform="rotate(-90 47.5 178.7)">SHELL</text>
<text x="51" y="178.7" transform="rotate(-90 51 178.7)">B4A9</text>
<text x="54.5" y="178.7" transform="rotate(-90 54.5 178.7)">B1A12</text>
<text x="45.3" y="191.2" transform="rotate(-90 45.3 191.2)">SHELL</text>
<text x="48.9" y="191.2" transform="rotate(-90 48.9 191.2)">SHELL</text>
<text x="52.4" y="190" transform="rotate(-90 52.4 190)">VBUS</text>
<text x="55.9" y="188.4" transform="rotate(-90 55.9 188.4)">GND</text>
<text x="31.3" y="197.7">A7</text>
<text x="31.3" y="194.2">A8</text>
<text x="37.9" y="195.6">SBU1</text>
<text x="49" y="195.6">SBU2</text>
<text x="60.1" y="194.2">B8</text>
<text x="60.1" y="197.7">B7</text>
<text x="17.8" y="202.8">D+</text>
<text x="18.6" y="199.3">D-</text>
<text x="31.3" y="201.3">A6</text>
<text x="37.9" y="202.7">DP1</text>
<text x="37.9" y="199.1">DN1</text>
<text x="50.8" y="199.1">DN2</text>
<text x="51.3" y="202.7">DP2</text>
<text x="60.2" y="201.3">B6</text>
<text x="73.5" y="202.6">D+</text>
<text x="73.6" y="199.1">D-</text>
<text x="118" y="199.8" transform="rotate(-90 118 199.8)">6</text>
<text x="132.1" y="199.8" transform="rotate(-90 132.1 199.8)">5</text>
<text x="146.2" y="199.8" transform="rotate(-90 146.2 199.8)">4</text>
<text x="225.7" y="203">1</text>
<text x="234.8" y="203">2</text>
<text x="330" y="199.5">3</text>
<text x="31.3" y="204.8">A5</text>
<text x="37.9" y="206.2">CC1</text>
<text x="51.2" y="206.2">CC2</text>
<text x="60.1" y="204.8">B5</text>
<text x="200.6" y="204.4">RESET</text>
<text x="313.9" y="206.6">1</text>
<text x="45.3" y="218.5" transform="rotate(-90 45.3 218.5)">SHELL</text>
<text x="48.9" y="218.5" transform="rotate(-90 48.9 218.5)">SHELL</text>
<text x="52.4" y="218.5" transform="rotate(-90 52.4 218.5)">GND</text>
<text x="55.9" y="218.5" transform="rotate(-90 55.9 218.5)">VBUS</text>
<text x="43.9" y="231.1" transform="rotate(-90 43.9 231.1)">SHELL</text>
<text x="47.5" y="231.1" transform="rotate(-90 47.5 231.1)">SHELL</text>
<text x="51" y="231.4" transform="rotate(-90 51 231.4)">A1B12</text>
<text x="54.5" y="229.4" transform="rotate(-90 54.5 229.4)">A4B9</text>
<text x="118" y="237.1" transform="rotate(-90 118 237.1)">1</text>
<text x="132.1" y="237.1" transform="rotate(-90 132.1 237.1)">2</text>
<text x="146.2" y="237.1" transform="rotate(-90 146.2 237.1)">3</text>
</g>
<g font-size="3.2">
<text x="29.5" y="31.7">UVCC</text>
<text x="32.1" y="38.7">VCC</text>
<text x="346" y="45.8">VCC</text>
<text x="23.4" y="52.8">VCC</text>
<text x="195.3" y="51">UVCC</text>
<text x="367.1" y="57.3">UVCC</text>
<text x="29.5" y="84.6">UVCC</text>
<text x="213.9" y="126.8">VCC</text>
<text x="76.7" y="160.4">UVCC</text>
<text x="127.8" y="186.6">UVCC</text>
<text x="313.9" y="199.5">4</text>
<text x="330" y="206.6">2</text>
</g>
</svg>
